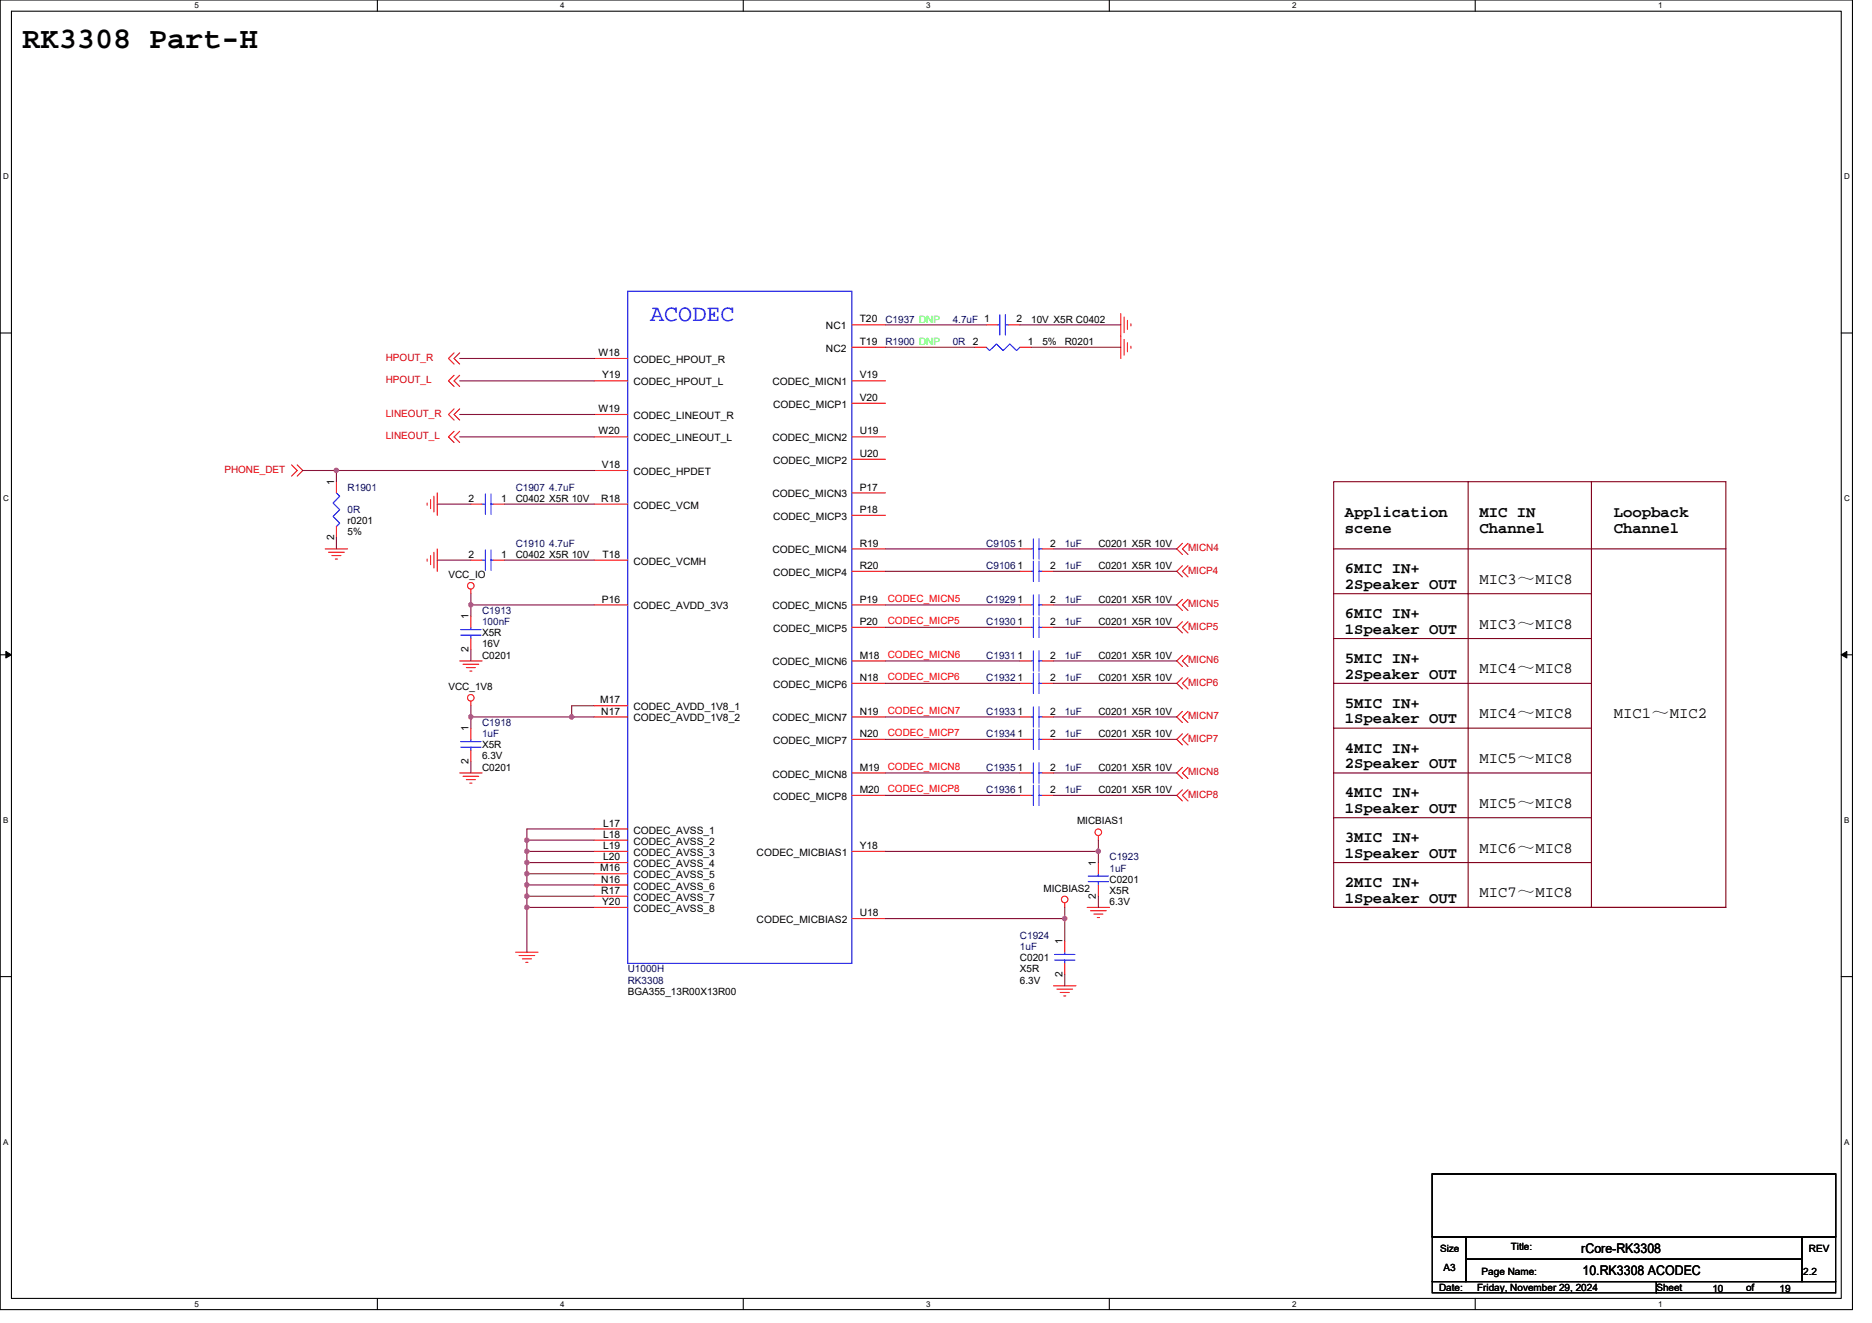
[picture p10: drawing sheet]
<svg xmlns="http://www.w3.org/2000/svg" width="297mm" height="210mm" viewBox="0 0 297 210" stroke-linecap="round" stroke-linejoin="round" font-family="sans-serif">
<path d="M0 0h293.9v207.9h-293.9zM1.8 1.8h290.4v204.3h-290.4z" fill="none" stroke="#000" stroke-width=".17"/>
<g fill="#fff">
<path d="M30.8 .2h.7v1.4h-.7z"/>
<path d="M30.8 206.3h.7v1.4h-.7z"/>
</g>
<path d="M59.9 0v1.8M59.9 206.1v1.8" fill="none" stroke="#000" stroke-width=".17"/>
<g fill="#fff">
<path d="M88.9 .2h.7v1.4h-.7z"/>
<path d="M88.9 206.3h.7v1.4h-.7z"/>
</g>
<path d="M117.9 0v1.8M117.9 206.1v1.8" fill="none" stroke="#000" stroke-width=".17"/>
<g fill="#fff">
<path d="M147 .2h.7v1.4h-.7z"/>
<path d="M147 206.3h.7v1.4h-.7z"/>
</g>
<path d="M176 0v1.8M176 206.1v1.8" fill="none" stroke="#000" stroke-width=".17"/>
<g fill="#fff">
<path d="M205 .2h.7v1.4h-.7z"/>
<path d="M205 206.3h.7v1.4h-.7z"/>
</g>
<path d="M234.1 0v1.8M234.1 206.1v1.8" fill="none" stroke="#000" stroke-width=".17"/>
<g fill="#fff">
<path d="M263.1 .2h.7v1.4h-.7z"/>
<path d="M263.1 206.3h.7v1.4h-.7z"/>
<path d="M.5 27.3h.9v1.4h-.9z"/>
<path d="M292.6 27.3h.9v1.4h-.9z"/>
<path d="M.5 78.4h.9v1.4h-.9z"/>
<path d="M292.6 78.4h.9v1.4h-.9z"/>
</g>
<path d="M0 52.9h1.8M292.2 52.9h1.7" fill="none" stroke="#000" stroke-width=".17"/>
<g fill="#fff">
<path d="M.5 129.5h.8v1.4h-.8z"/>
<path d="M292.6 129.5h.9v1.4h-.9z"/>
</g>
<path d="M0 103.9h1.8M292.2 103.9h1.7" fill="none" stroke="#000" stroke-width=".17"/>
<path d="M.9 103.4l.9 .5-.9 .5zM292.2 103.9l.8-.5v1z" fill="#000" stroke="#000" stroke-width=".16"/>
<g fill="#fff">
<path d="M.5 180.5h.8v1.4h-.8z"/>
<path d="M292.6 180.5h.9v1.4h-.9z"/>
</g>
<path d="M0 155h1.8M292.2 155h1.7M227.3 186.3h64v10h-64zM227.3 196.3h5.3v7.1h-5.3zM232.6 196.3h53.3v3.6h-53.3zM232.6 199.9h53.3v3.5h-53.3zM285.9 196.3h5.4v7.1h-5.4zM227.3 203.4h35.5v1.8h-35.5zM262.8 203.4h28.5v1.8h-28.5z" fill="none" stroke="#000" stroke-width=".17"/>
<path d="M211.6 76.5h62.3v67.5h-62.3zM233 76.5v67.5M252.5 76.5v67.5M211.6 87.1h62.3M211.6 94.2h40.9M211.6 101.3h40.9M211.6 108.5h40.9M211.6 115.6h40.9M211.6 122.7h40.9M211.6 129.8h40.9M211.6 136.9h40.9M211.6 144h62.3" fill="none" stroke="#800000" stroke-width=".17"/>
<g fill="none" stroke="#f00" stroke-width=".17">
<path d="M94.3 56.9h5.3M135.2 51.6h5.3M135.2 55.1h5.3M154.7 55.1h1.8M156.5 51.6h1.8M160.1 51.6h1.7M161.8 55.1h1.8M177.8 49.8v7.1M178.4 53.9v2.5M178.4 50.3v2.5M178.9 54.4v1.4M178.9 50.8v1.5"/>
<path d="M179.4 54.9v.4M179.4 51.4v.3M53.4 76.5v1.7M67.8 79.8v.4M68.3 79.3v1.4M68.9 78.8v2.5M69.4 78.2v3.6M94.3 60.5h5.3M94.3 65.8h5.3M94.3 69.3h5.3M94.3 74.7h5.3M135.2 60.5h5.3"/>
<path d="M135.2 64h5.3M135.2 69.3h5.3M135.2 72.9h5.3M135.2 78.2h5.3M51.6 87.1h3.6M52.1 87.7h2.5M52.7 88.2h1.4M53.2 88.7h.3M53.4 83.6v1.7M67.8 88.7v.4M68.3 88.2v1.4M68.9 87.7v2.4"/>
<path d="M69.4 87.1v3.6M74.7 80h1.8M74.7 88.9h1.8M74.7 93.5v.7M74.7 97.8v1.8M78.3 80h1.7M78.3 88.9h1.7M94.3 96h5.3M94.3 80h5.3M94.3 88.9h5.3M135.2 81.8h5.3M135.2 87.1h5.3"/>
<path d="M135.2 90.7h5.3M135.2 96h5.3M135.2 99.6h5.3M161.8 99.6h1.8M161.8 90.7h1.8M161.8 96h1.8M161.8 87.1h1.8M165.4 99.6h1.8M165.4 90.7h1.8M165.4 96h1.8M165.4 87.1h1.8M72.9 104.9h3.6"/>
<path d="M73.5 105.4h2.5M74 106h1.4M74.5 106.5h.4M74.7 111.3v.7M74.7 101.3v1.8M74.7 115.6v1.7M74.7 119.1v1.8M94.3 112h5.3M94.3 113.8h5.3M135.2 104.9h5.3M135.2 108.5h5.3M135.2 113.8h5.3"/>
<path d="M135.2 117.3h5.3M161.8 104.9h1.8M161.8 113.8h1.8M161.8 108.5h1.8M161.8 117.3h1.8M165.4 104.9h1.8M165.4 113.8h1.8M165.4 108.5h1.8M165.4 117.3h1.8M72.9 122.7h3.6M73.5 123.2h2.5M74 123.7h1.4"/>
<path d="M74.5 124.3h.4M94.3 131.6h5.3M94.3 135.1h5.3M94.3 133.3h5.3M94.3 136.9h5.3M94.3 138.7h5.3M135.2 122.7h5.3M135.2 126.2h5.3M135.2 135.1h5.3M161.8 122.7h1.8M161.8 126.2h1.8M165.4 122.7h1.8"/>
<path d="M165.4 126.2h1.8M174.3 132.6v.8M174.3 136.9v1.8M81.8 151.1h3.6M82.4 151.7h2.5M82.9 152.2h1.4M83.4 152.7h.4M94.3 140.5h5.3M94.3 142.2h5.3M94.3 144h5.3M135.2 145.8h5.3M167.2 156.5h3.5"/>
<path d="M167.7 157h2.5M168.2 157.5h1.5M168.8 158.1h.3M168.9 143.3v.7M168.9 149.4v1.7M168.9 152.9v1.8M172.5 144h3.6M173 144.5h2.5M173.6 145.1h1.4M174.1 145.6h.4M174.3 140.5v1.7"/>
<circle cx="74.7" cy="93" r=".52"/>
<circle cx="74.7" cy="110.8" r=".52"/>
<circle cx="174.3" cy="132.1" r=".52"/>
<circle cx="168.9" cy="142.8" r=".52"/>
</g>
<g fill="none" stroke="#d50000" stroke-width=".17">
<path d="M72 56l-.8 .9 .8 .9M72 59.6l-.8 .9 .8 .8M72.9 56l-.9 .9 .9 .9M72.9 59.6l-.9 .9 .9 .8M46.3 73.8l.9 .9-.9 .9M47.2 73.8l.8 .9-.8 .9M72 68.5l-.8 .8 .8 .9M72 64.9l-.8 .9 .8 .9M72.9 68.5l-.9 .8 .9 .9M72.9 64.9l-.9 .9 .9 .9M187.6 95.1l-.9 .9 .9 .9M187.6 98.7l-.9 .9 .9 .9"/>
<path d="M187.6 86.2l-.9 .9 .9 .9M187.6 89.8l-.9 .9 .9 .9M188.5 95.1l-.9 .9 .9 .9M188.5 98.7l-.9 .9 .9 .9M188.5 86.2l-.9 .9 .9 .9M188.5 89.8l-.9 .9 .9 .9M187.6 104l-.9 .9 .9 .9M187.6 107.6l-.9 .9 .9 .8M187.6 112.9l-.9 .9 .9 .9M187.6 116.5l-.9 .8 .9 .9M188.5 104l-.9 .9 .9 .9M188.5 107.6l-.9 .9 .9 .8"/>
<path d="M188.5 112.9l-.9 .9 .9 .9M188.5 116.5l-.9 .8 .9 .9M187.6 121.8l-.9 .9 .9 .9M187.6 125.3l-.9 .9 .9 .9M188.5 121.8l-.9 .9 .9 .9M188.5 125.3l-.9 .9 .9 .9"/>
</g>
<g fill="none" stroke="#00f" stroke-width=".17">
<path d="M99.6 46.2h35.6v106.7h-35.6zM156.5 55.1l.5 .5 1.1-1 1.1 1 1-1 1.1 1 .5-.5M158.3 51.6h.3M158.6 50v3.2M159.5 50v3.2M159.5 51.6h.6M53.4 78.2l.5 .6-1.1 1 1.1 1.1-1.1 1.1 1.1 1-.5 .6M77 78.4v3.2M77.9 78.4v3.2M73.1 99.9h3.2M74.7 99.6v.3M76.5 80h.5"/>
<path d="M76.5 88.9h.5M77 87.3v3.2M77.9 80h.4M77.9 88.9h.4M77.9 87.3v3.2M163.6 99.6h.4M163.6 90.7h.4M163.6 96h.4M163.6 87.1h.4M164 98v3.2M164 89.1v3.2M164 94.4v3.2"/>
<path d="M164 85.5v3.2M164.9 98v3.2M164.9 99.6h.5M164.9 89.1v3.2M164.9 90.7h.5M164.9 94.4v3.2M164.9 96h.5M164.9 85.5v3.2M164.9 87.1h.5M73.1 100.8h3.2M73.1 118.6h3.2M73.1 117.7h3.2"/>
<path d="M74.7 100.8v.5M74.7 117.3v.4M74.7 118.6v.5M163.6 104.9h.4M163.6 113.8h.4M163.6 108.5h.4M163.6 117.3h.4M164 103.3v3.2M164 112.2v3.2M164 106.8v3.3M164 115.7v3.3M164.9 103.3v3.2"/>
<path d="M164.9 104.9h.5M164.9 112.2v3.2M164.9 113.8h.5M164.9 106.8v3.3M164.9 108.5h.5M164.9 115.7v3.3M164.9 117.3h.5M163.6 122.7h.4M163.6 126.2h.4M164 121.1v3.2M164 124.6v3.2M164.9 121.1v3.2"/>
<path d="M164.9 122.7h.5M164.9 124.6v3.2M164.9 126.2h.5M172.7 139.9h3.2M172.7 139h3.2M174.3 138.7v.3M174.3 139.9v.6M167.3 152.4h3.3M167.3 151.5h3.3M168.9 151.1v.4M168.9 152.4v.5"/>
</g>
<g fill="none" stroke="#800040" stroke-width=".17">
<path d="M72.9 56.9h21.4M140.5 55.1h14.2M140.5 51.6h16M161.8 51.6h16M163.6 55.1h14.2M48 74.7h5.4v1.8M53.4 74.7h40.9M72.9 60.5h21.4M72.9 69.3h21.4M72.9 65.8h21.4M53.4 85.3v1.8M69.4 80h5.3"/>
<path d="M69.4 88.9h5.3M74.7 96h19.6M74.7 96v1.8M74.7 94.2v1.8M80 80h14.3M80 88.9h14.3M140.5 90.7h21.3M140.5 87.1h21.3M140.5 99.6h21.3M140.5 96h21.3M167.2 90.7h19.5M167.2 87.1h19.5"/>
<path d="M167.2 99.6h19.5M167.2 96h19.5M74.7 103.1v1.8M74.7 113.8h16M74.7 112v1.8M74.7 113.8v1.8M90.7 113.8h3.6M94.3 112h-3.6v1.8M140.5 104.9h21.3M140.5 108.5h21.3M140.5 113.8h21.3M140.5 117.3h21.3"/>
<path d="M167.2 108.5h19.5M167.2 104.9h19.5M167.2 117.3h19.5M167.2 113.8h19.5M74.7 120.9v1.8M83.6 133.3h10.7M83.6 135.1h10.7M83.6 138.7h10.7M83.6 136.9h10.7M83.6 133.4v1.7M83.6 135.1v1.8M83.6 138.7v1.8"/>
<path d="M83.6 136.9v1.8M94.3 131.6h-10.7v1.7M140.5 135.1h33.8M140.5 122.7h21.3M140.5 126.2h21.3M167.2 126.2h19.5M167.2 122.7h19.5M174.3 133.4v1.7M174.3 135.1v1.8M83.6 144v7.1M83.6 144h10.7M83.6 142.2h10.7"/>
<path d="M83.6 140.5h10.7M83.6 142.2v1.8M83.6 140.5v1.7M140.5 145.8h28.4M168.9 144v1.8M168.9 154.7v1.8M168.9 145.8v3.6M174.3 142.2v1.8"/>
</g>
<g fill="#f0f" stroke="#f0f" stroke-width=".17">
<circle cx="74.7" cy="96" r=".35"/>
<circle cx="83.6" cy="133.3" r=".35"/>
<circle cx="83.6" cy="135.1" r=".35"/>
<circle cx="83.6" cy="144" r=".35"/>
<circle cx="83.6" cy="142.2" r=".35"/>
<circle cx="83.6" cy="140.4" r=".35"/>
<circle cx="83.6" cy="138.7" r=".35"/>
<circle cx="83.6" cy="136.9" r=".35"/>
<circle cx="90.7" cy="113.8" r=".35"/>
<circle cx="74.7" cy="113.8" r=".35"/>
<circle cx="174.3" cy="135.1" r=".35"/>
<circle cx="168.9" cy="145.8" r=".35"/>
<circle cx="53.4" cy="74.7" r=".35"/>
</g>
<text font-size="4.8" x="3.6" y="7.6">RK3308 Part-H</text>
<text font-size="3.7" fill="#00f" x="103.2" y="51">ACODEC</text>
<g font-size="2.5">
<text x="213.4" y="82.1">Application</text>
<text x="234.7" y="82.1">MIC IN</text>
<text x="256.1" y="82.1">Loopback</text>
<text x="213.4" y="84.6">scene</text>
<text x="234.7" y="84.6">Channel</text>
<text x="256.1" y="84.6">Channel</text>
<text x="213.4" y="91">6MIC IN+</text>
<text x="213.4" y="93.5">2Speaker OUT</text>
<text x="234.7" y="92.6">MIC3～MIC8</text>
<text x="213.4" y="98.1">6MIC IN+</text>
<text x="213.4" y="100.6">1Speaker OUT</text>
<text x="234.7" y="99.8">MIC3～MIC8</text>
<text x="213.4" y="105.2">5MIC IN+</text>
<text x="213.4" y="107.7">2Speaker OUT</text>
<text x="234.7" y="106.9">MIC4～MIC8</text>
<text x="213.4" y="112.3">5MIC IN+</text>
<text x="234.7" y="114">MIC4～MIC8</text>
<text x="256.1" y="114">MIC1～MIC2</text>
<text x="213.4" y="114.8">1Speaker OUT</text>
<text x="213.4" y="119.4">4MIC IN+</text>
<text x="213.4" y="121.9">2Speaker OUT</text>
<text x="234.7" y="121.1">MIC5～MIC8</text>
<text x="213.4" y="126.6">4MIC IN+</text>
<text x="213.4" y="129">1Speaker OUT</text>
<text x="234.7" y="128.2">MIC5～MIC8</text>
<text x="213.4" y="133.7">3MIC IN+</text>
<text x="213.4" y="136.1">1Speaker OUT</text>
<text x="234.7" y="135.3">MIC6～MIC8</text>
<text x="213.4" y="140.8">2MIC IN+</text>
<text x="213.4" y="143.3">1Speaker OUT</text>
<text x="234.7" y="142.4">MIC7～MIC8</text>
</g>
<g font-size="2.1">
<text x="250.9" y="198.9">rCore-RK3308</text>
<text x="251.1" y="202.3">10.RK3308 ACODEC</text>
</g>
<g font-size="1.6">
<text x="131.1" y="52.3">NC1</text>
<text x="136.4" y="51.2">T20</text>
<text x="161.3" y="51.2">2</text>
<text x="163.6" y="51.2">10V X5R C0402</text>
<text x="95" y="56.5">W18</text>
<text x="100.5" y="57.6">CODEC_HPOUT_R</text>
<text x="131.1" y="55.8">NC2</text>
<text x="136.4" y="54.7">T19</text>
<text x="154.4" y="54.7">2</text>
<text x="163.1" y="54.7">1</text>
<text x="165.4" y="54.8">5%</text>
<text x="168.9" y="54.8">R0201</text>
<text x="95" y="65.4">W19</text>
<text x="95.5" y="60.1">Y19</text>
<text x="100.5" y="61.2">CODEC_HPOUT_L</text>
<text x="122.6" y="61.2">CODEC_MICN1</text>
<text x="122.7" y="64.7">CODEC_MICP1</text>
<text x="136.4" y="63.6">V20</text>
<text x="136.4" y="60.1">V19</text>
<text x="95" y="69">W20</text>
<text x="100.5" y="66.5">CODEC_LINEOUT_R</text>
<text x="100.5" y="70.1">CODEC_LINEOUT_L</text>
<text x="122.6" y="70.1">CODEC_MICN2</text>
<text x="136.4" y="69">U19</text>
<text x="53" y="77" transform="rotate(-90 53 77)">1</text>
<text x="95.5" y="74.3">V18</text>
<text x="100.5" y="75.4">CODEC_HPDET</text>
<text x="122.7" y="73.6">CODEC_MICP2</text>
<text x="136.4" y="72.5">U20</text>
<text x="136.4" y="77.9">P17</text>
<text x="55.2" y="83.2">r0201</text>
<text x="74.4" y="79.6">2</text>
<text x="79.5" y="79.6">1</text>
<text x="81.8" y="79.7">C0402 X5R 10V</text>
<text x="95.4" y="79.6">R18</text>
<text x="100.5" y="80.7">CODEC_VCM</text>
<text x="122.6" y="79">CODEC_MICN3</text>
<text x="122.7" y="82.5">CODEC_MICP3</text>
<text x="136.4" y="81.4">P18</text>
<text x="53" y="85.7" transform="rotate(-90 53 85.7)">2</text>
<text x="55.2" y="85">5%</text>
<text x="74.4" y="88.5">2</text>
<text x="79.5" y="88.5">1</text>
<text x="81.8" y="88.5">C0402 X5R 10V</text>
<text x="95.6" y="88.5">T18</text>
<text x="100.5" y="89.6">CODEC_VCMH</text>
<text x="122.6" y="87.8">CODEC_MICN4</text>
<text x="136.4" y="86.7">R19</text>
<text x="161.5" y="86.7">1</text>
<text x="166.6" y="86.7">2</text>
<text x="174.3" y="86.8">C0201 X5R 10V</text>
<text x="71.2" y="91.7">VCC_IO</text>
<text x="95.5" y="95.6">P16</text>
<text x="122.7" y="91.4">CODEC_MICP4</text>
<text x="136.4" y="90.3">R20</text>
<text x="136.4" y="95.6">P19</text>
<text x="161.5" y="90.3">1</text>
<text x="161.5" y="95.6">1</text>
<text x="166.6" y="90.3">2</text>
<text x="166.6" y="95.6">2</text>
<text x="174.3" y="90.3">C0201 X5R 10V</text>
<text x="174.3" y="95.7">C0201 X5R 10V</text>
<text x="74.3" y="98.3" transform="rotate(-90 74.3 98.3)">1</text>
<text x="76.5" y="101">X5R</text>
<text x="100.5" y="96.7">CODEC_AVDD_3V3</text>
<text x="122.6" y="96.7">CODEC_MICN5</text>
<text x="122.7" y="100.3">CODEC_MICP5</text>
<text x="136.4" y="99.2">P20</text>
<text x="161.5" y="99.2">1</text>
<text x="166.6" y="99.2">2</text>
<text x="174.3" y="99.2">C0201 X5R 10V</text>
<text x="74.3" y="103.5" transform="rotate(-90 74.3 103.5)">2</text>
<text x="76.5" y="104.5">C0201</text>
<text x="76.5" y="102.8">16V</text>
<text x="122.6" y="105.6">CODEC_MICN6</text>
<text x="136.4" y="104.5">M18</text>
<text x="161.5" y="104.5">1</text>
<text x="166.6" y="104.5">2</text>
<text x="174.3" y="104.5">C0201 X5R 10V</text>
<text x="71.2" y="109.5">VCC_1V8</text>
<text x="95.2" y="111.6">M17</text>
<text x="95.4" y="113.4">N17</text>
<text x="100.5" y="112.7">CODEC_AVDD_1V8_1</text>
<text x="122.7" y="109.2">CODEC_MICP6</text>
<text x="136.4" y="108.1">N18</text>
<text x="136.4" y="113.4">N19</text>
<text x="161.5" y="113.4">1</text>
<text x="161.5" y="108.1">1</text>
<text x="166.6" y="113.4">2</text>
<text x="166.6" y="108.1">2</text>
<text x="174.3" y="113.4">C0201 X5R 10V</text>
<text x="174.3" y="108.1">C0201 X5R 10V</text>
<text x="74.3" y="116.1" transform="rotate(-90 74.3 116.1)">1</text>
<text x="76.5" y="118.8">X5R</text>
<text x="100.5" y="114.5">CODEC_AVDD_1V8_2</text>
<text x="122.6" y="114.5">CODEC_MICN7</text>
<text x="122.7" y="118.1">CODEC_MICP7</text>
<text x="136.4" y="117">N20</text>
<text x="161.5" y="117">1</text>
<text x="166.6" y="117">2</text>
<text x="174.3" y="117">C0201 X5R 10V</text>
<text x="74.3" y="121.3" transform="rotate(-90 74.3 121.3)">2</text>
<text x="76.5" y="122.3">C0201</text>
<text x="76.5" y="120.5">6.3V</text>
<text x="122.6" y="123.4">CODEC_MICN8</text>
<text x="136.4" y="125.9">M20</text>
<text x="136.4" y="122.3">M19</text>
<text x="161.5" y="122.3">1</text>
<text x="161.5" y="125.9">1</text>
<text x="166.6" y="122.3">2</text>
<text x="166.6" y="125.9">2</text>
<text x="174.3" y="122.3">C0201 X5R 10V</text>
<text x="174.3" y="125.9">C0201 X5R 10V</text>
<text x="95.7" y="131.2">L17</text>
<text x="122.7" y="127">CODEC_MICP8</text>
<text x="170.9" y="130.9">MICBIAS1</text>
<text x="95.7" y="134.7">L19</text>
<text x="95.7" y="133">L18</text>
<text x="95.7" y="136.5">L20</text>
<text x="100.5" y="132.3">CODEC_AVSS_1</text>
<text x="100.5" y="135.8">CODEC_AVSS_3</text>
<text x="100.5" y="134.1">CODEC_AVSS_2</text>
<text x="100.5" y="137.6">CODEC_AVSS_4</text>
<text x="120.1" y="135.8">CODEC_MICBIAS1</text>
<text x="136.4" y="134.7">Y18</text>
<text x="173.9" y="137.4" transform="rotate(-90 173.9 137.4)">1</text>
<text x="95.2" y="138.3">M16</text>
<text x="95.4" y="140.1">N16</text>
<text x="95.4" y="141.9">R17</text>
<text x="95.5" y="143.6">Y20</text>
<text x="100.5" y="139.4">CODEC_AVSS_5</text>
<text x="100.5" y="141.2">CODEC_AVSS_6</text>
<text x="100.5" y="143">CODEC_AVSS_7</text>
<text x="165.6" y="141.5">MICBIAS2</text>
<text x="173.9" y="142.6" transform="rotate(-90 173.9 142.6)">2</text>
<text x="176.1" y="140.1">C0201</text>
<text x="176.1" y="141.9">X5R</text>
<text x="176.1" y="143.7">6.3V</text>
<text x="100.5" y="144.7">CODEC_AVSS_8</text>
<text x="120.1" y="146.5">CODEC_MICBIAS2</text>
<text x="136.4" y="145.4">U18</text>
<text x="168.6" y="149.9" transform="rotate(-90 168.6 149.9)">1</text>
<text x="161.8" y="152.5">C0201</text>
<text x="161.8" y="154.3">X5R</text>
<text x="168.6" y="155.1" transform="rotate(-90 168.6 155.1)">2</text>
<text x="99.6" y="157.9">BGA355_13R00X13R00</text>
<text x="161.8" y="156.1">6.3V</text>
<text x="228.5" y="198.8">Size</text>
<text x="229" y="201.8">A3</text>
<text x="235.1" y="202.3">Page Name:</text>
<text x="239.7" y="198.4">Title:</text>
<text x="286.1" y="202.3">2.2</text>
<text x="287" y="198.8">REV</text>
<text x="228.3" y="204.8">Date:</text>
<text x="234.4" y="204.8">Friday, November 29, 2024</text>
<text x="262.8" y="204.8">Sheet</text>
<text x="271.7" y="205">10</text>
<text x="277" y="204.8">of</text>
<text x="282.4" y="205">19</text>
</g>
<g font-size="1.6" fill="#000080">
<text x="140.5" y="51.2">C1937 DNP</text>
<text x="151.2" y="51.2">4.7uF 1</text>
<text x="140.5" y="54.8">R1900 DNP</text>
<text x="151.2" y="54.8">0R</text>
<text x="55.2" y="77.9">R1901</text>
<text x="81.8" y="77.9">C1907 4.7uF</text>
<text x="55.2" y="81.4">0R</text>
<text x="81.8" y="86.8">C1910 4.7uF</text>
<text x="156.5" y="86.8">C9105</text>
<text x="168.9" y="86.8">1uF</text>
<text x="156.5" y="90.3">C9106</text>
<text x="156.5" y="95.7">C1929</text>
<text x="168.9" y="90.3">1uF</text>
<text x="168.9" y="95.7">1uF</text>
<text x="76.5" y="97.4">C1913</text>
<text x="76.5" y="99.2">100nF</text>
<text x="156.5" y="99.2">C1930</text>
<text x="168.9" y="99.2">1uF</text>
<text x="156.5" y="104.5">C1931</text>
<text x="168.9" y="104.5">1uF</text>
<text x="156.5" y="113.4">C1933</text>
<text x="156.5" y="108.1">C1932</text>
<text x="168.9" y="113.4">1uF</text>
<text x="168.9" y="108.1">1uF</text>
<text x="76.5" y="115.2">C1918</text>
<text x="76.5" y="117">1uF</text>
<text x="156.5" y="117">C1934</text>
<text x="168.9" y="117">1uF</text>
<text x="156.5" y="122.3">C1935</text>
<text x="156.5" y="125.9">C1936</text>
<text x="168.9" y="122.3">1uF</text>
<text x="168.9" y="125.9">1uF</text>
<text x="176.1" y="136.5">C1923</text>
<text x="176.1" y="138.3">1uF</text>
<text x="161.8" y="149">C1924</text>
<text x="99.6" y="154.3">U1000H</text>
<text x="161.8" y="150.8">1uF</text>
<text x="99.6" y="156.1">RK3308</text>
</g>
<g font-size="1.6" fill="#d50000">
<text x="61.2" y="57.3">HPOUT_R</text>
<text x="61.2" y="60.8">HPOUT_L</text>
<text x="61.2" y="69.7">LINEOUT_L</text>
<text x="61.2" y="66.1">LINEOUT_R</text>
<text x="35.6" y="75">PHONE_DET</text>
<text x="188.5" y="87.5">MICN4</text>
<text x="188.5" y="91">MICP4</text>
<text x="188.5" y="96.4">MICN5</text>
<text x="188.5" y="99.9">MICP5</text>
<text x="188.5" y="105.3">MICN6</text>
<text x="188.5" y="108.8">MICP6</text>
<text x="188.5" y="114.2">MICN7</text>
<text x="188.5" y="117.7">MICP7</text>
<text x="188.5" y="123">MICN8</text>
<text x="188.5" y="126.6">MICP8</text>
</g>
<g font-size="1.6" fill="#f00">
<text x="140.9" y="95.5">CODEC_MICN5</text>
<text x="140.9" y="99.1">CODEC_MICP5</text>
<text x="140.9" y="104.4">CODEC_MICN6</text>
<text x="140.9" y="108">CODEC_MICP6</text>
<text x="140.9" y="113.3">CODEC_MICN7</text>
<text x="140.9" y="116.9">CODEC_MICP7</text>
<text x="140.9" y="122.2">CODEC_MICN8</text>
<text x="140.9" y="125.8">CODEC_MICP8</text>
</g>
<g font-size="1.3">
<text x="30.8" y="1.3">5</text>
<text x="88.9" y="1.3">4</text>
<text x="147" y="1.3">3</text>
<text x="205" y="1.3">2</text>
<text x="263.1" y="1.3">1</text>
<text x=".5" y="28.4">D</text>
<text x="292.6" y="28.4">D</text>
<text x=".5" y="79.5">C</text>
<text x="292.6" y="79.5">C</text>
<text x=".5" y="130.6">B</text>
<text x="292.6" y="130.6">B</text>
<text x=".5" y="181.7">A</text>
<text x="292.6" y="181.7">A</text>
<text x="30.8" y="207.4">5</text>
<text x="88.9" y="207.4">4</text>
<text x="147" y="207.4">3</text>
<text x="205" y="207.4">2</text>
<text x="263.1" y="207.4">1</text>
</g>
</svg>
